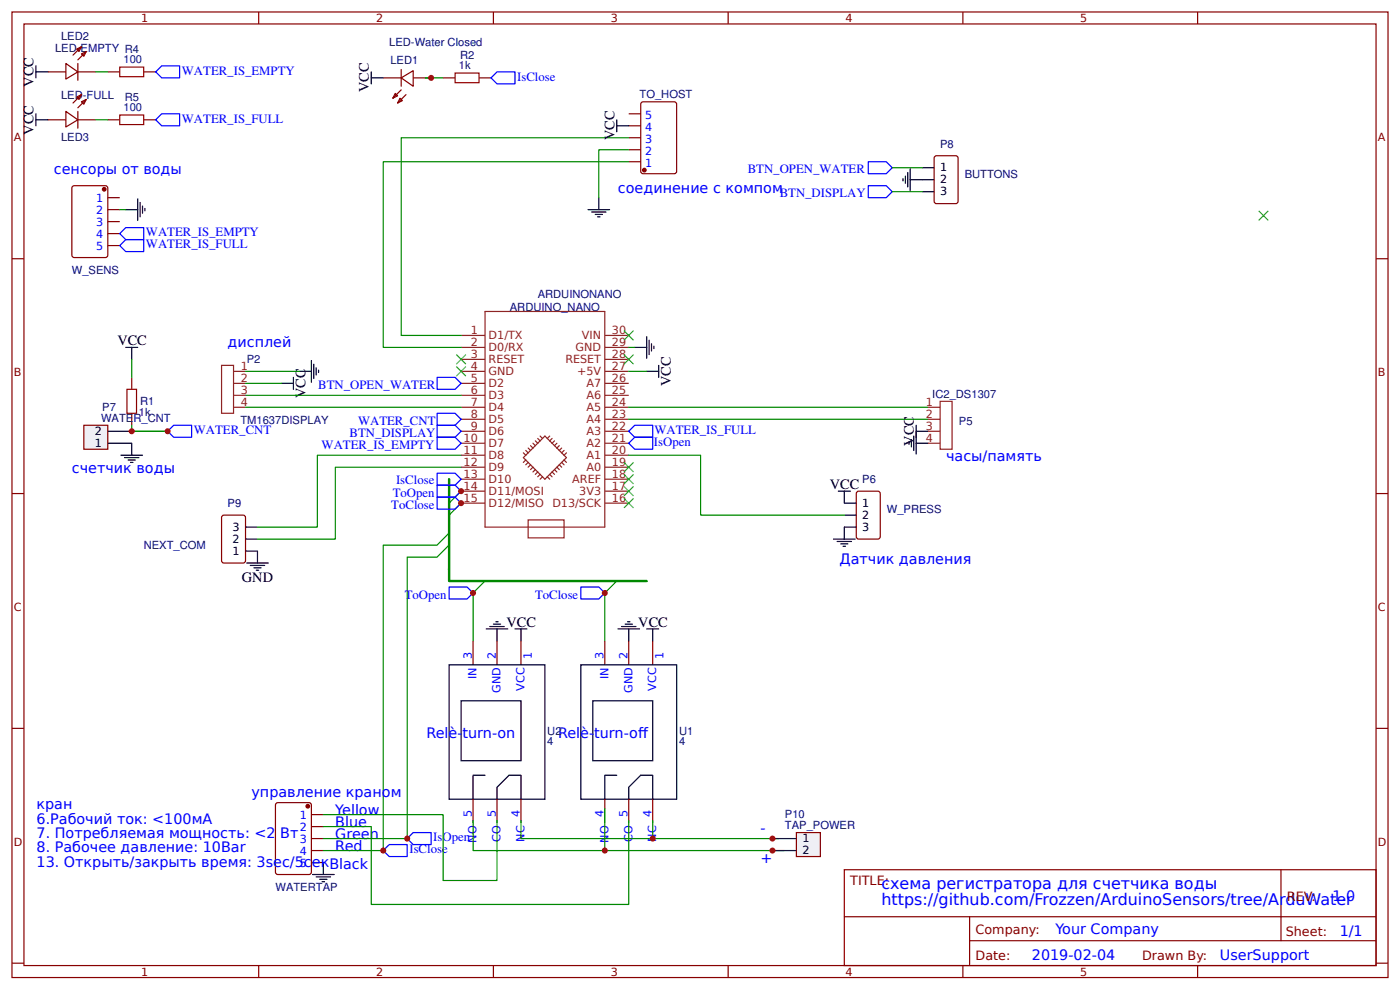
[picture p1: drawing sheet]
<svg xmlns="http://www.w3.org/2000/svg" width="309mm" height="219mm" viewBox="0 0 309 219" stroke-linecap="round" stroke-linejoin="round" font-family="sans-serif">
<g fill="none" stroke="#800" stroke-width=".26">
<path d="M2.6 2.6h304.1v213.3h-304.1zM5.3 5.3h298.7v208h-298.7zM10.6 15.9h4M14.6 14l2.6 1.9-2.6 1.6zM16.9 10.8l1.1-.5-.5 1.1zM17.2 15.9h4M17.2 14v3.7M18 11.9l1-.5-.5 1zM18 10.3l-1.9 1.9M19 11.4l-1.8 1.8M23.8 15.9h2.7M31.7 15.9h2.7"/>
<path d="M57.1 2.6v2.7M84.7 17.2h3.9M88.6 17.2l2.7-1.6v3.4zM88.6 19.8l-1.8 1.9M88.6 15.3v3.7M91.3 17.2h3.9M97.9 17.2h2.6M105.8 17.2h2.7M109 2.6v2.7M160.9 2.6v2.7M212.7 2.6v2.7M264.6 2.6v2.7"/>
<path d="M10.6 26.5h4M14.6 24.6l2.6 1.9-2.6 1.5zM16.9 21.4l1.1-.5-.5 1.1zM17.2 24.6v3.7M17.2 26.5h4M18 22.5l1-.5-.5 1zM18 20.9l-1.9 1.9M19 22l-1.8 1.8M23.8 26.5h2.7M31.7 26.5h2.7M87.3 20.6l.5 .6-1 .5zM88.4 21.7l.5 .5-1.1 .6z"/>
<path d="M89.7 20.9l-1.9 1.9M138.9 35.7h2.7M138.9 33.1h2.7M138.9 30.4h2.7M138.9 27.8h2.7M138.9 25.1h2.7M141.8 22.6l7.2-.1 .4 .3 .1 15-.3 .5-7.1 .1-.5-.3v-15.1zM2.6 57.1h2.7M16.1 41.1l7.2-.1 .4 .3 .1 15.1-.2 .4-7.2 .1-.5-.3v-15.1zM23.8 43.7h2.7M23.8 46.3h2.7M23.8 48.9h2.7"/>
<path d="M23.8 51.6h2.7M23.8 54.2h2.7M304 57.1h2.7M29.1 83.3v2.7M29.1 91.3v2.6M2.6 109h2.7M189.2 108.7l.5-.2h4.2l.5 .2 .1 9.8-.3 .5-4.5 .1-.5-.3zM304 109h2.7M104.5 141.6v5.2M109.8 141.6v5.2M115.1 141.6v5.2M133.6 141.6v5.2"/>
<path d="M138.9 141.6v5.2M144.2 141.6v5.2M2.6 160.9h2.7M61.1 177.3h7.2l.4 .2 .1 15.1-.3 .5h-7.1l-.5-.2v-15.1zM68.8 179.9h2.6M104.5 176.5v5.3M109.8 176.5v5.3M115.1 176.5v5.3M133.6 176.5v5.3M138.9 176.5v5.3M144.2 176.5v5.3M304 160.9h2.7"/>
<path d="M68.8 182.6h2.6M68.8 185.2h2.6M68.8 187.9h2.6M68.8 190.5h2.6M186.5 192.1h117.5v21.2h-117.5zM283 192.1v15.7M2.6 212.7h2.7M57.1 213.3v2.6M109 213.3v2.6M160.9 213.3v2.6M186.6 202.5h117.3M212.7 213.3v2.6"/>
<path d="M214.2 207.8h89.7M214.2 202.5v10.6M264.6 213.3v2.6M304 212.7h2.7"/>
</g>
<g fill="none" stroke="#8d2323" stroke-width=".26">
<path d="M101.9 79.4h5.3M101.9 76.7h5.3M101.9 74.1h5.3M107.2 68.8h26.4v47.6h-26.4zM133.6 79.4h5.3M133.6 76.7h5.3M133.6 74.1h5.3M48.9 80.7h2.7v10.6h-2.7zM51.6 90h2.6M51.6 87.3h2.6M51.6 84.7h2.6M51.6 82h2.6"/>
<path d="M101.9 97.9h5.3M101.9 95.2h5.3M101.9 92.6h5.3M101.9 90h5.3M101.9 87.3h5.3M101.9 84.7h5.3M101.9 82h5.3M116.2 99.5l.5 .5M116.7 99l.5 .5M117.2 98.4l.5 .6M117.7 97.9l.6 .5M118.3 97.4l.5 .5"/>
<path d="M118.8 96.8l.5 .6M119.3 96.3l.6 .5M121.4 96.3l-.5 .5M122 96.8l-.6 .6M122.5 97.4l-.5 .5M123 97.9l-.5 .5M123.6 98.4l-.6 .6M124.1 99l-.5 .5M124.6 99.5l-.5 .5M133.6 97.9h5.3M133.6 95.2h5.3M133.6 92.6h5.3"/>
<path d="M133.6 90h5.3M133.6 87.3h5.3M133.6 84.7h5.3M133.6 82h5.3M205.1 97.9h2.6M205.1 95.2h2.6M205.1 92.6h2.6M205.1 90h2.6M207.7 88.6h2.6v10.6h-2.6zM101.9 108.5h5.3M101.9 105.8h5.3M101.9 103.2h5.3"/>
<path d="M101.9 100.5h5.3M101.9 111.1h5.3M115.6 101.1l4.8-4.8 4.7 4.8-4.7 4.7zM115.6 100l.6 .5M116.2 101.6l-.6 .5M116.7 114.8h7.9v4h-7.9zM116.7 102.1l-.5 .6M117.2 102.7l-.5 .5M117.7 103.2l-.5 .5M118.3 103.7l-.6 .5M118.8 104.2l-.5 .6M119.3 104.8l-.5 .5"/>
<path d="M119.9 105.3l-.6 .5M120.9 105.3l.5 .5M121.4 104.8l.6 .5M122 104.2l.5 .6M122.5 103.7l.5 .5M123 103.2l.6 .5M123.6 102.7l.5 .5M124.1 102.1l.5 .6M124.6 101.6l.5 .5M125.1 100l-.5 .5M133.6 108.5h5.3M133.6 105.8h5.3"/>
<path d="M133.6 103.2h5.3M133.6 100.5h5.3M133.6 111.1h5.3"/>
</g>
<g fill="#000" stroke="#3c3" stroke-width=".26">
<path d="M278.1 46.6l2.1 2.1zM278.1 48.7l2.1-2.1z"/>
<path d="M100.8 78.3l2.1 2.1zM102.9 78.3l-2.1 2.1z"/>
<path d="M137.8 78.3l2.2 2.1zM140 78.3l-2.2 2.1z"/>
<path d="M137.8 73l2.2 2.1zM140 73l-2.2 2.1z"/>
<path d="M100.8 81l2.1 2.1zM102.9 81l-2.1 2.1z"/>
<path d="M137.8 110.1l2.2 2.1zM140 110.1l-2.2 2.1z"/>
<path d="M137.8 107.4l2.2 2.1zM140 107.4l-2.2 2.1z"/>
<path d="M137.8 104.8l2.2 2.1zM140 104.8l-2.2 2.1z"/>
<path d="M137.8 102.1l2.2 2.1zM140 102.1l-2.2 2.1z"/>
</g>
<g fill="none" stroke="#000" stroke-width=".26">
<path d="M7.9 15.9h2.7M7.9 14.6v2.6M82 17.2h2.7M82 15.9v2.6M7.9 25.1v2.7M7.9 26.5h2.7M136.3 27.8h2.6M136.3 26.5v2.6M129.9 46.3h4.8M130.7 46.8h3.2M131.5 47.4h1.6M132 47.9h.6"/>
<path d="M132.3 43.7v2.6M68.8 79.6v4.8M140.2 76.7h2.7M142.9 74.3v4.8M143.4 75.1v3.2M143.9 75.9v1.6M144.5 76.5v.5M62.2 84.7h2.6M64.8 83.3v2.7M66.1 82h2.7M69.3 80.4v3.2M69.8 81.2v1.6"/>
<path d="M70.4 81.8v.5M142.9 82h2.6M145.5 80.7v2.6M200.8 97.6v.6M201.3 97.1v1.6M201.9 96.3v3.2M202.4 95.2h2.7M202.4 93.9v6.4M202.4 97.9h2.7M184.1 119.1h4.8M184.9 119.6h3.2M185.2 108.5h2.7"/>
<path d="M186.5 108.5v2.6h2.7M186.5 113.8h2.7M189.2 116.4h-2.7v2.7M107.4 138.9h4.8M108.2 138.4h3.2M109 137.8h1.6M109.5 137.3h.6M109.8 138.9v2.7M113.8 138.9h2.6M115.1 138.9v2.7M136.5 138.9h4.8M137.3 138.4h3.2"/>
<path d="M138.1 137.8h1.6M138.6 137.3h.6M138.9 138.9v2.7M142.9 138.9h2.6M144.2 138.9v2.7M185.7 120.1h1.6M186.3 120.6h.5M99.2 146.8h21.2v29.7h-21.2zM101.9 154.8h13.2v13.2h-13.2zM128.3 146.8h21.2v29.7h-21.2zM131 154.8h13.2v13.2h-13.2zM107.2 171.2h-2.7v5.3"/>
<path d="M109.8 176.5v-2.6l2.6-2.7h2.7v5.3M136.3 171.2h-2.7v5.3M138.9 176.5v-2.6l2.7-2.7h2.6v5.3M69.1 193.1h4.7M69.8 193.7h3.2M70.6 194.2h1.6M71.2 194.7h.5M71.4 190.5v2.6"/>
</g>
<g fill="none" stroke="#080" stroke-width=".26">
<path d="M21.2 15.9h2.6M93.9 17.2h4M21.2 26.5h2.6M138.9 30.4h-50.3v43.7h13.3M138.9 33.1h-6.6v10.6M138.9 35.7h-54.2v41h17.2M138.9 76.7h1.3M54.2 90h47.7M54.2 87.3h47.7M54.2 82h11.9M54.2 84.7h8M138.9 90h66.2"/>
<path d="M138.9 92.6h66.2M138.9 82h4M138.9 100.5h15.9v13.3h31.7M96.6 123h-6.6v62.2h-18.6M96.6 120.4h-11.9v67.5h-13.3M104.5 131v10.6M133.6 131v10.6M71.4 179.9h26.5v14.6h11.9v-13.3M104.5 181.2v6.7h68.8M115.1 181.2v4h56.9M138.9 181.2v18.6h-56.9v-17.2h-10.6"/>
</g>
<g fill="#800" stroke="#800" stroke-width=".26">
<circle cx="68" cy="178.1" r=".4"/>
<circle cx="23" cy="41.8" r=".4"/>
<circle cx="142.3" cy="37.6" r=".4"/>
</g>
<path d="M99.2 105.8v22.5h43.7" fill="none" stroke="#080" stroke-width=".53"/>
<path d="M99.2 111.1l2.7-2.6zM101.9 111.1l-2.7 2.7zM96.6 120.4l2.6-2.7zM96.6 123l2.6-2.6zM107.2 128.3l-2.7 2.7zM133.6 131l2.7-2.7z" fill="#000" stroke="#080" stroke-width=".26"/>
<g fill="none" stroke="#00f" stroke-width=".26">
<path d="M34.4 15.9l1.3-1.3h4v2.6h-4zM108.5 17.2l1.3-1.3h4v2.6h-4zM34.4 26.5l1.3-1.4h4v2.7h-4zM191.8 35.7h4l1.3 1.3-1.3 1.4h-4zM26.5 51.6l1.3-1.3h3.9v2.6h-3.9zM26.5 54.2l1.3-1.3h3.9v2.7h-3.9zM191.8 41h4l1.3 1.3-1.3 1.4h-4zM37 95.2l1.4-1.3h3.9v2.7h-3.9zM96.6 96.6h3.9l1.4 1.3-1.4 1.3h-3.9zM96.6 91.3h3.9l1.4 1.3-1.4 1.3h-3.9zM96.6 93.9h3.9l1.4 1.3-1.4 1.4h-3.9zM96.6 83.3h3.9l1.4 1.4-1.4 1.3h-3.9z"/>
<path d="M96.6 104.5h3.9l1.4 1.3-1.4 1.4h-3.9zM96.6 107.2h3.9l1.4 1.3-1.4 1.3h-3.9zM96.6 109.8h3.9l1.4 1.3-1.4 1.3h-3.9zM99.2 129.6h4l1.3 1.4-1.3 1.3h-4zM128.3 129.6h4l1.3 1.4-1.3 1.3h-4zM84.7 187.9l1.3-1.4h4v2.7h-4zM90 185.2l1.3-1.3h3.9v2.6h-3.9z"/>
</g>
<path d="M26.5 14.8h5.2v2.1h-5.2zM100.5 16.1h5.3v2.2h-5.3zM26.5 25.4h5.2v2.1h-5.2zM28 86h2.2v5.3h-2.2z" fill="none" stroke="#a00000" stroke-width=".26"/>
<path d="M18.5 93.9h5.3v5.3h-5.3z" fill="#efefef" stroke="#800" stroke-width=".26"/>
<g fill="none" stroke="#000" stroke-width=".26">
<path d="M199.5 39.4v.6M200 38.9v1.6M200.6 38.1v3.2M201.1 39.7h5.3M201.1 37.3v4.8M203.7 37h2.7M27.8 46.3h2.6M30.4 43.9v4.8M31 44.7v3.2M31.5 45.5v1.6M32 46v.6M203.7 42.3h2.7"/>
<path d="M27.8 76.7h2.6M29.1 76.7v2.7M23.8 97.9h5.3v2.6M23.8 95.2h5.3M26.7 100.5h4.8M27.5 101.1h3.2M28.3 101.6h1.6M28.8 102.1h.6M54.2 116.4h2.7M54.2 119.1h2.7M54.2 121.7h2.7v2.7M54.5 124.4h4.8"/>
<path d="M55.3 124.9h3.2M56.1 125.4h1.6M56.6 125.9h.5"/>
</g>
<path d="M197.1 37h6.6M26.5 46.3h1.3M197.1 42.3h6.6M29.1 79.4v3.9M29.1 93.9v1.3h7.9h-7.9M101.9 100.5h-31.8v15.9h-13.2M101.9 103.2h-27.8v15.9h-17.2M133.6 178.6v9.3M144.2 181.2v4" fill="none" stroke="#080" stroke-width=".26"/>
<path d="M206.4 34.7l.5-.3h4.2l.5 .3 .1 9.7-.3 .5-4.5 .1-.5-.3zM49 114l.5-.2h4.2l.5 .2v9.8l-.2 .5-4.5 .1-.5-.3z" fill="none" stroke="#800" stroke-width=".26"/>
<path d="M138.9 97.9l1.3-1.3h4v2.6h-4zM138.9 95.2l1.3-1.3h4v2.7h-4z" fill="none" stroke="#00f" stroke-width=".26"/>
<path d="M175.9 183.9h5.3v5.3h-5.3z" fill="#efefef" stroke="#800" stroke-width=".26"/>
<path d="M170.7 185.2h5.2M170.7 187.9h5.2" fill="none" stroke="#000" stroke-width=".26"/>
<g fill="#c00">
<circle cx="133.6" cy="187.9" r=".66"/>
<circle cx="170.7" cy="187.9" r=".66"/>
<circle cx="144.2" cy="185.2" r=".66"/>
<circle cx="37" cy="95.3" r=".66"/>
<circle cx="29.1" cy="95.3" r=".66"/>
<circle cx="133.6" cy="131" r=".66"/>
<circle cx="84.7" cy="187.9" r=".66"/>
<circle cx="90" cy="185.2" r=".66"/>
<circle cx="101.9" cy="111.1" r=".66"/>
<circle cx="104.5" cy="131" r=".66"/>
<circle cx="95.3" cy="17.2" r=".66"/>
<circle cx="101.9" cy="108.5" r=".66"/>
<circle cx="170.7" cy="185.2" r=".66"/>
</g>
<g font-size="3.5" fill="#00f">
<text x="194.7" y="196.3">схема регистратора для счетчика воды</text>
<text x="194.7" y="199.8">https://github.com/Frozzen/ArduinoSensors/tree/ArduWater</text>
</g>
<g font-size="3.2">
<text x="7.4" y="19.2" transform="rotate(-90 7.4 19.2)">VCC</text>
<text x="81.5" y="20.4" transform="rotate(-90 81.5 20.4)">VCC</text>
<text x="7.4" y="29.8" transform="rotate(-90 7.4 29.8)">VCC</text>
<text x="135.7" y="31" transform="rotate(-90 135.7 31)">VCC</text>
<text x="25.9" y="76.2">VCC</text>
<text x="67.5" y="87.9" transform="rotate(-90 67.5 87.9)">VCC</text>
<text x="148.2" y="85.3" transform="rotate(-90 148.2 85.3)">VCC</text>
<text x="201.9" y="98.4" transform="rotate(-90 201.9 98.4)">VCC</text>
<text x="183.4" y="107.9">VCC</text>
<text x="53.4" y="128.6">GND</text>
<text x="111.9" y="138.4">VCC</text>
<text x="141" y="138.4">VCC</text>
</g>
<g font-size="3.2" fill="#00f">
<text x="11.9" y="38.4">сенсоры от воды</text>
<text x="136.5" y="42.6">соединение с компом</text>
<text x="50.3" y="76.7">дисплей</text>
<text x="209" y="101.9">часы/память</text>
<text x="15.9" y="104.5">счетчик воды</text>
<text x="185.5" y="124.6">Датчик давления</text>
<text x="94.2" y="163">Relè-turn-on</text>
<text x="123.3" y="163">Relè-turn-of</text>
<text x="141" y="163">f</text>
<text x="8.1" y="178.7">кран</text>
<text x="55.6" y="175.9">управление краном</text>
<text x="74.1" y="179.9">Yellow</text>
<text x="8.1" y="181.9">6.Рабочий ток: &lt;100мА</text>
<text x="8.1" y="185.1">7. Потребляемая мощность: &lt;2</text>
<text x="61.9" y="185.1">Вт</text>
<text x="74.1" y="185.2">Green</text>
<text x="74.1" y="182.6">Blue</text>
<text x="168" y="184.1">-</text>
<text x="8.1" y="188.3">8. Рабочее давление: 10Bar</text>
<text x="8.1" y="191.4">13. Открыть/закрыть время: 3sec/5секBlack</text>
<text x="74.1" y="187.9">Red</text>
<text x="168" y="190.7">+</text>
<text x="294.4" y="199">1.0</text>
<text x="233.2" y="206.2">Your Company</text>
<text x="296" y="206.8">1/1</text>
<text x="228" y="212.1">2019-02-04</text>
<text x="269.5" y="212">UserSupport</text>
</g>
<g font-size="2.8" fill="#00f">
<text x="40.2" y="16.5">WATER_IS_EMPTY</text>
<text x="114.3" y="17.8">IsClose</text>
<text x="40.2" y="27.1">WATER_IS_FULL</text>
<text x="165.2" y="38.3">BTN_OPEN_WATER</text>
<text x="172.3" y="43.6">BTN_DISPLAY</text>
<text x="32.3" y="52.2">WATER_IS_EMPTY</text>
<text x="32.3" y="54.9">WATER_IS_FULL</text>
<text x="70.3" y="85.9">BTN_OPEN_WATER</text>
<text x="42.8" y="95.9">WATER_CNT</text>
<text x="79.1" y="93.8">WATER_CNT</text>
<text x="144.6" y="95.9">WATER_IS_FULL</text>
<text x="71.1" y="99.1">WATER_IS_EMPTY</text>
<text x="77.2" y="96.5">BTN_DISPLAY</text>
<text x="144.5" y="98.4">IsOpen</text>
<text x="87.5" y="107">IsClose</text>
<text x="86.5" y="112.5">ToClose</text>
<text x="86.8" y="109.8">ToOpen</text>
<text x="89.4" y="132.3">ToOpen</text>
<text x="118.2" y="132.3">ToClose</text>
<text x="95.7" y="185.7">IsOpen</text>
<text x="90.5" y="188.4">IsClose</text>
</g>
<g font-size="2.8" fill="#800">
<text x="187.9" y="195.5">TITLE:</text>
<text x="284.3" y="199">REV:</text>
<text x="215.5" y="206.2">Company:</text>
<text x="284.1" y="206.6">Sheet:</text>
<text x="215.5" y="211.9">Date:</text>
<text x="252.3" y="212">Drawn By:</text>
</g>
<g font-size="2.5" fill="#800">
<text x="31.2" y="4.9">1</text>
<text x="83.1" y="4.9">2</text>
<text x="134.9" y="4.9">3</text>
<text x="186.8" y="4.9">4</text>
<text x="238.7" y="4.9">5</text>
<text x="3" y="31.2">A</text>
<text x="304.4" y="31.2">A</text>
<text x="3" y="83.1">B</text>
<text x="304.4" y="83.1">B</text>
<text x="3" y="134.9">C</text>
<text x="304.4" y="134.9">C</text>
<text x="3" y="186.8">D</text>
<text x="304.4" y="186.8">D</text>
<text x="31.2" y="215.5">1</text>
<text x="83.1" y="215.5">2</text>
<text x="134.9" y="215.5">3</text>
<text x="186.8" y="215.5">4</text>
<text x="238.7" y="215.5">5</text>
</g>
<g font-size="2.5" fill="#000080">
<text x="12.2" y="11.4">LED-EMPTY R4</text>
<text x="13.5" y="8.7">LED2</text>
<text x="86" y="10.2">LED-Water Closed</text>
<text x="27.3" y="14">100</text>
<text x="86.3" y="14">LED1</text>
<text x="101.4" y="15.3">1k</text>
<text x="101.6" y="13">R2</text>
<text x="13.5" y="22">LED-FULL</text>
<text x="27.6" y="22.2">R5</text>
<text x="141.3" y="21.7">TO_HOST</text>
<text x="27.3" y="24.6">100</text>
<text x="13.5" y="31.2">LED3</text>
<text x="207.7" y="32.7">P8</text>
<text x="213.1" y="39.3">BUTTONS</text>
<text x="15.9" y="60.5">W_SENS</text>
<text x="118.8" y="65.8">ARDUINONANO</text>
<text x="112.6" y="68.7">ARDUINO_NANO</text>
<text x="54.5" y="80.2">P2</text>
<text x="31" y="89.4">R1</text>
<text x="206" y="87.8">IC2_DS1307</text>
<text x="22.3" y="93.1">WATER_CNT</text>
<text x="22.6" y="90.8">P7</text>
<text x="30.7" y="91.8">1k</text>
<text x="53.1" y="93.5">TM1637DISPLAY</text>
<text x="211.9" y="93.8">P5</text>
<text x="190.5" y="106.8">P6</text>
<text x="50.3" y="112.1">P9</text>
<text x="195.9" y="113.4">W_PRESS</text>
<text x="31.7" y="121.3">NEXT_COM</text>
<text x="120.9" y="164.6">4</text>
<text x="120.9" y="162.3">U2</text>
<text x="150" y="164.6">4</text>
<text x="150" y="162.3">U1</text>
<text x="173.4" y="183.1">TAP_POWER</text>
<text x="173.4" y="180.7">P10</text>
<text x="60.9" y="196.7">WATERTAP</text>
</g>
<g font-size="2.5" fill="#00f">
<text x="142.5" y="28.8">4</text>
<text x="142.5" y="26.2">5</text>
<text x="142.5" y="34.1">2</text>
<text x="142.5" y="31.5">3</text>
<text x="142.5" y="36.8">1</text>
<text x="21.3" y="44.7">1</text>
<text x="21.3" y="47.4">2</text>
<text x="21.3" y="50">3</text>
<text x="21.3" y="52.7">4</text>
<text x="21.3" y="55.3">5</text>
<text x="104.2" y="145.5" transform="rotate(-90 104.2 145.5)">3</text>
<text x="105.3" y="149.9" transform="rotate(-90 105.3 149.9)">IN</text>
<text x="109.5" y="145.5" transform="rotate(-90 109.5 145.5)">2</text>
<text x="117.5" y="145.5" transform="rotate(-90 117.5 145.5)">1</text>
<text x="133.3" y="145.5" transform="rotate(-90 133.3 145.5)">3</text>
<text x="134.4" y="149.9" transform="rotate(-90 134.4 149.9)">IN</text>
<text x="138.6" y="145.5" transform="rotate(-90 138.6 145.5)">2</text>
<text x="146.6" y="145.5" transform="rotate(-90 146.6 145.5)">1</text>
<text x="110.6" y="153" transform="rotate(-90 110.6 153)">GND</text>
<text x="115.9" y="152.5" transform="rotate(-90 115.9 152.5)">VCC</text>
<text x="139.7" y="153" transform="rotate(-90 139.7 153)">GND</text>
<text x="145" y="152.5" transform="rotate(-90 145 152.5)">VCC</text>
<text x="66.2" y="181">1</text>
<text x="66.2" y="183.6">2</text>
<text x="104.2" y="180.5" transform="rotate(-90 104.2 180.5)">5</text>
<text x="109.5" y="180.5" transform="rotate(-90 109.5 180.5)">5</text>
<text x="114.8" y="180.5" transform="rotate(-90 114.8 180.5)">4</text>
<text x="115.9" y="185.9" transform="rotate(-90 115.9 185.9)">NC</text>
<text x="133.3" y="180.5" transform="rotate(-90 133.3 180.5)">4</text>
<text x="138.6" y="180.5" transform="rotate(-90 138.6 180.5)">5</text>
<text x="143.9" y="180.5" transform="rotate(-90 143.9 180.5)">4</text>
<text x="145" y="185.9" transform="rotate(-90 145 185.9)">NC</text>
<text x="66.2" y="186.3">3</text>
<text x="66.2" y="188.9">4</text>
<text x="66.2" y="191.6">5</text>
<text x="105.3" y="186.1" transform="rotate(-90 105.3 186.1)">NO</text>
<text x="110.6" y="186" transform="rotate(-90 110.6 186)">CO</text>
<text x="134.4" y="186.1" transform="rotate(-90 134.4 186.1)">NO</text>
<text x="139.7" y="186" transform="rotate(-90 139.7 186)">CO</text>
</g>
<g font-size="2.5">
<text x="207.7" y="37.8">1</text>
<text x="207.7" y="40.5">2</text>
<text x="207.7" y="43.1">3</text>
<text x="20.9" y="98.7">1</text>
<text x="20.9" y="96">2</text>
<text x="190.5" y="111.9">1</text>
<text x="51.3" y="117.2">3</text>
<text x="51.3" y="119.9">2</text>
<text x="190.5" y="117.2">3</text>
<text x="190.5" y="114.6">2</text>
<text x="51.3" y="122.5">1</text>
<text x="177.3" y="186">1</text>
<text x="177.3" y="188.6">2</text>
</g>
<g font-size="2.5" fill="#8d2323">
<text x="104" y="76.5">2</text>
<text x="104" y="73.8">1</text>
<text x="107.9" y="77.5">D0/RX</text>
<text x="107.9" y="74.9">D1/TX</text>
<text x="127.2" y="77.5">GND</text>
<text x="128.6" y="74.9">VIN</text>
<text x="135.2" y="73.8">30</text>
<text x="135.2" y="76.5">29</text>
<text x="53.2" y="81.8">1</text>
<text x="104" y="81.8">4</text>
<text x="104" y="79.1">3</text>
<text x="107.9" y="82.8">GND</text>
<text x="107.9" y="80.2">RESET</text>
<text x="124.9" y="80.2">RESET</text>
<text x="127.5" y="82.8">+5V</text>
<text x="135.2" y="79.1">28</text>
<text x="135.2" y="81.8">27</text>
<text x="53.2" y="84.4">2</text>
<text x="53.2" y="87">3</text>
<text x="53.2" y="89.7">4</text>
<text x="104" y="89.7">7</text>
<text x="104" y="87">6</text>
<text x="104" y="84.4">5</text>
<text x="107.9" y="88.1">D3</text>
<text x="107.9" y="85.5">D2</text>
<text x="129.6" y="85.5">A7</text>
<text x="129.6" y="88.1">A6</text>
<text x="135.2" y="84.4">26</text>
<text x="135.2" y="87">25</text>
<text x="135.2" y="89.7">24</text>
<text x="204.5" y="89.7">1</text>
<text x="104" y="95">9</text>
<text x="104" y="92.3">8</text>
<text x="107.9" y="93.4">D5</text>
<text x="107.9" y="90.8">D4</text>
<text x="129.6" y="90.8">A5</text>
<text x="129.6" y="93.4">A4</text>
<text x="135.2" y="92.3">23</text>
<text x="135.2" y="95">22</text>
<text x="204.5" y="92.3">2</text>
<text x="204.5" y="95">3</text>
<text x="102.4" y="100.3">11</text>
<text x="102.4" y="97.6">10</text>
<text x="107.9" y="101.3">D8</text>
<text x="107.9" y="98.7">D7</text>
<text x="107.9" y="96">D6</text>
<text x="129.6" y="96">A3</text>
<text x="129.6" y="98.7">A2</text>
<text x="129.6" y="101.3">A1</text>
<text x="135.2" y="97.6">21</text>
<text x="135.2" y="100.3">20</text>
<text x="204.5" y="97.6">4</text>
<text x="102.4" y="105.6">13</text>
<text x="102.4" y="102.9">12</text>
<text x="107.9" y="106.6">D10</text>
<text x="107.9" y="104">D9</text>
<text x="126.4" y="106.6">AREF</text>
<text x="129.6" y="104">A0</text>
<text x="135.2" y="102.9">19</text>
<text x="135.2" y="105.6">18</text>
<text x="102.4" y="108.2">14</text>
<text x="102.4" y="110.9">15</text>
<text x="107.9" y="109.3">D11/MOSI</text>
<text x="107.9" y="111.9">D12/MISO</text>
<text x="122" y="111.9">D13/SCK</text>
<text x="128" y="109.3">3V3</text>
<text x="135.2" y="108.2">17</text>
<text x="135.2" y="110.9">16</text>
</g>
</svg>
